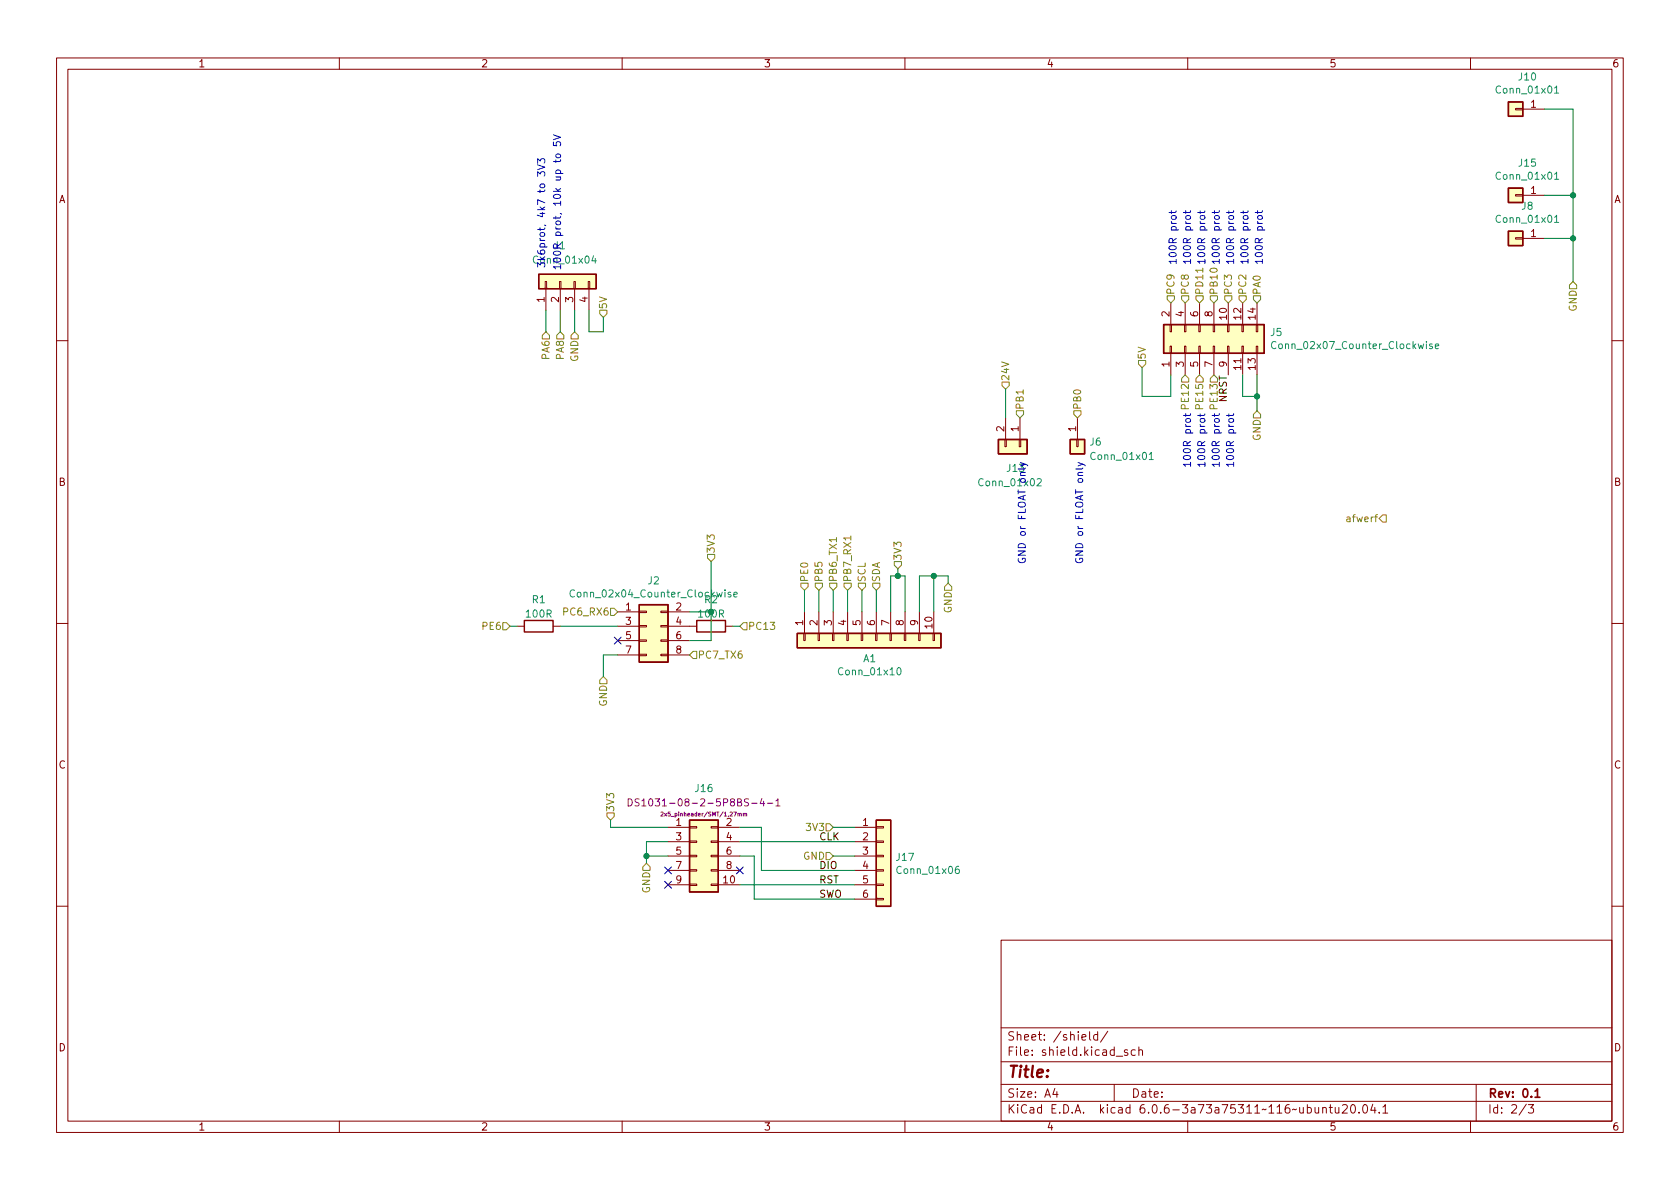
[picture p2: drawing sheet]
<svg xmlns="http://www.w3.org/2000/svg" width="297mm" height="210mm" viewBox="0 0 297 210" stroke-linecap="round" stroke-linejoin="round" font-family="sans-serif">
<g fill="none" stroke="#840000" stroke-width=".18">
<path d="M10 10.2h277v190.1h-277zM12 12.2h273v186.1h-273zM60 10.2v2M110 10.2v2M160 10.2v2M210 10.2v2M260 10.2v2M268 19.2h1.2v.2h-1.2zM269.2 19.3h3.8M268 34.4h1.2v.3h-1.2zM269.2 34.5h3.8M96.4 49.8h.2v1.2h-.2z"/>
<path d="M96.5 51v3.9M98.9 49.8h.3v1.2h-.3zM99.1 51v3.9M101.5 49.8h.2v1.2h-.2zM101.6 51v3.9M104 49.8h.3v1.2h-.3zM104.1 51v3.9M206.9 57.4h.2v1.3h-.2zM207 53.6v3.8M209.4 57.4h.3v1.3h-.3zM209.5 53.6v3.8M212 57.4h.2v1.3h-.2z"/>
<path d="M212.1 53.6v3.8M214.5 57.4h.3v1.3h-.3zM214.6 53.6v3.8M217 57.4h.3v1.3h-.3zM217.2 53.6v3.8M219.6 57.4h.2v1.3h-.2zM219.7 53.6v3.8M222.1 57.4h.3v1.3h-.3zM222.2 53.6v3.8M268 42h1.2v.3h-1.2zM269.2 42.2h3.8M10 60.2h2"/>
<path d="M177.7 77.7h.2v1.3h-.2zM177.8 73.9v3.8M180.2 77.7h.3v1.3h-.3zM180.3 73.9v3.8M190.4 77.7h.2v1.3h-.2zM190.5 73.9v3.8M206.9 61.2h.2v1.3h-.2zM207 62.5v3.8M209.4 61.2h.3v1.3h-.3zM209.5 62.5v3.8M212 61.2h.2v1.3h-.2zM212.1 62.5v3.8"/>
<path d="M214.5 61.2h.3v1.3h-.3zM214.6 62.5v3.8M217 61.2h.3v1.3h-.3zM217.2 62.5v3.8M219.6 61.2h.2v1.3h-.2zM219.7 62.5v3.8M222.1 61.2h.3v1.3h-.3zM222.2 62.5v3.8M285 60.2h2M10 110.2h2M91.4 110.7h1.3M97.8 110.7h1.3"/>
<path d="M109.2 110.7h3.8M109.2 108.2h3.8M109.2 113.3h3.8M109.2 115.8h3.8M113 115.7h1.3v.2h-1.3zM113 113.2h1.3v.2h-1.3zM113 110.6h1.3v.3h-1.3zM113 108.1h1.3v.2h-1.3zM116.8 115.7h1.3v.2h-1.3zM116.8 113.2h1.3v.2h-1.3zM116.8 110.6h1.3v.3h-1.3zM116.8 108.1h1.3v.2h-1.3z"/>
<path d="M118.1 110.7h5.1M118.1 108.2h3.8M118.1 113.3h3.8M118.1 115.8h3.8M128.3 110.7h1.2M142.1 112h.3v1.3h-.3zM142.2 108.2v3.8M144.7 112h.2v1.3h-.2zM144.8 108.2v3.8M147.2 112h.2v1.3h-.2zM147.3 108.2v3.8M149.7 112h.3v1.3h-.3z"/>
<path d="M149.9 108.2v3.8M152.3 112h.2v1.3h-.2zM152.4 108.2v3.8M154.8 112h.3v1.3h-.3zM154.9 108.2v3.8M157.4 112h.2v1.3h-.2zM157.5 108.2v3.8M159.9 112h.2v1.3h-.2zM160 108.2v3.8M162.4 112h.3v1.3h-.3zM162.6 108.2v3.8M165 112h.2v1.3h-.2z"/>
<path d="M165.1 108.2v3.8M285 110.2h2M118.1 146.3h3.8M118.1 156.5h3.8M118.1 148.8h3.8M118.1 151.4h3.8M118.1 153.9h3.8M121.9 156.3h1.3v.3h-1.3zM121.9 153.8h1.3v.2h-1.3zM121.9 151.3h1.3v.2h-1.3zM121.9 148.7h1.3v.3h-1.3zM121.9 146.2h1.3v.2h-1.3z"/>
<path d="M125.7 156.3h1.3v.3h-1.3zM125.7 153.8h1.3v.2h-1.3zM125.7 151.3h1.3v.2h-1.3zM125.7 148.7h1.3v.3h-1.3zM125.7 146.2h1.3v.2h-1.3zM127 146.3h3.8M127 156.5h3.8M127 148.8h3.8M127 151.4h3.8M127 153.9h3.8M151.1 146.3h3.8M151.1 156.5h3.8"/>
<path d="M151.1 148.8h3.8M151.1 151.4h3.8M151.1 153.9h3.8M151.1 159h3.8M154.9 158.9h1.3v.2h-1.3zM154.9 156.3h1.3v.3h-1.3zM154.9 153.8h1.3v.2h-1.3zM154.9 151.3h1.3v.2h-1.3zM154.9 148.7h1.3v.3h-1.3zM154.9 146.2h1.3v.2h-1.3zM10 160.2h2M177 166.3h108v32h-108z"/>
<path d="M285 160.2h2M60 198.3v2M110 198.3v2M160 198.3v2M177 194.8h108M177 191.8h108M177 187.8h108M177 181.8h108M186.5 192.5l-.4 1h1M186.9 193v1M192.6 182.4v1.3l.3 .2M194.1 183l-.5-.1-.2 .3v.4l.1 .3h.6"/>
<path d="M194.1 182.4v1.5M195.9 182.4l-1.3 1.9M197 191.8v3M197.4 186.8h1.1M199.4 185.7l-.4-.1-.2 .2 .1 .3 .5 .1v.4h-.6M200.7 185.7l-.4-.1-.3 .3v.4l.1 .3h.6M201.4 185.8l.2-.2 .3 .1 .1 .9M201.4 185.1v1.5M210 198.3v2M233.9 196l.2-.2 .3 .1 .1 .9M233.9 195.8v1M235 195.8h.6"/>
<path d="M235.2 195.3v1.3l.4 .2M236.1 195.8v1h.4l.2-.1M236.7 195.8v1M237.4 195.5l.5-.2 .2 .2 .1 .3-.9 1h.9M239 195.4l.1-.1a.81 .81 0 0 1 .6 .7 .81 .81 0 0 1-.3 .8h-.1a.81 .81 0 0 1-.6-.6 .81 .81 0 0 1 .3-.8zM240.3 196.7v.1M241.1 195.5l.2-.2a.81 .81 0 0 1 .6 .7 .81 .81 0 0 1-.3 .8h-.2a.81 .81 0 0 1-.3-1.3zM242.7 195.3l-.3 1h.9M243.1 195.8v1M243.9 196.7v.1M244.5 195.8l.4-.5v1.5M244.5 196.8h.9"/>
<path d="M260 198.3v2M261 191.8v6.5M269.9 195.3l-1.3 1.9M270.2 195.3h1l-.6 .6 .5 .1v.7l-.2 .1h-.5l-.2-.1"/>
</g>
<path d="M271.4 193l.4-.5v1.5M271.4 194h.9" fill="none" stroke="#840000" stroke-width=".3"/>
<g fill="#ffffc2" stroke="#ffffc2" stroke-width=".18">
<path d="M205.7 57.4h17.8v5.1h-17.8z"/>
<path d="M176.5 77.7h5.1v2.6h-5.1z"/>
<path d="M189.2 77.7h2.6v2.6h-2.6z"/>
<path d="M266.7 18h2.5v2.6h-2.5z"/>
<path d="M266.7 33.3h2.5v2.5h-2.5z"/>
<path d="M266.7 40.9h2.5v2.5h-2.5z"/>
<path d="M95.2 48.5h10.2v2.5h-10.2z"/>
<path d="M121.9 145h5.1v12.7h-5.1z"/>
<path d="M141 112h25.4v2.5h-25.4z"/>
<path d="M113 106.9h5.1v10.2h-5.1z"/>
<path d="M154.9 145h2.6v15.3h-2.6z"/>
</g>
<g fill="none" stroke="#840000" stroke-width=".25">
<path d="M266.7 18h2.5v2.6h-2.5zM266.7 33.3h2.5v2.5h-2.5zM95.2 48.5h10.2v2.5h-10.2zM205.7 57.4h17.8v5.1h-17.8zM266.7 40.9h2.5v2.5h-2.5zM176.5 77.7h5.1v2.6h-5.1zM189.2 77.7h2.6v2.6h-2.6zM92.7 109.7h5.1v2.1h-5.1zM113 106.9h5.1v10.2h-5.1zM123.2 109.7h5.1v2.1h-5.1zM141 112h25.4v2.5h-25.4zM121.9 145h5.1v12.7h-5.1z"/>
<path d="M154.9 145h2.6v15.3h-2.6z"/>
</g>
<g fill="none" stroke="#008484" stroke-width=".18">
<path d="M274.9 15.6l.3-.4v1.3M274.9 16.5h.7M274.9 30.8l.3-.4v1.3M274.9 38.4l.3-.3v1.2M274.9 31.7h.7M274.9 39.3h.7M104.9 45.2l-.3 .9h.8M105.2 45.7v.8M225.6 60.5a.6 .6 0 0 0-.8 .4 .6 .6 0 0 0 .6 .8l.2-.2M253.2 60.9l-.3-.1-.2 .2 .1 .2 .4 .1v.3h-.5M253.8 61.2l.6-.1-.1-.2-.3-.1-.2 .2v.6h.5M183.4 84.8l.5-.2 .2 .4-.8 .9h.8"/>
<path d="M203.2 80.4l.4-.4v1.3M203.2 81.3h.7M101.6 104.4a.6 .6 0 0 0-.9 .4 .6 .6 0 0 0 .6 .8l.3-.1M129.2 104.8l-.3-.1-.2 .2 .1 .2 .4 .1v.3h-.5M129.8 105.1l.6-.1-.1-.2-.4-.1-.1 .2v.6h.5M158.7 118.2l.2-.1a.68 .68 0 0 1 .4 .6 .68 .68 0 0 1-.4 .6l-.2-.1-.1-.3zM169.5 153.2l-.4 .1a.86 .86 0 0 0 0 1.2l.5-.2v-.4l-.2-.2h-.3l-.2 .2"/>
</g>
<g fill="none" stroke="#840084" stroke-width=".18">
<path d="M111.1 141.3a.64 .64 0 0 1 .7 .6 .64 .64 0 0 1-.7 .6zM113 141.3h-.5l-.2 .1v.3l.6 .3 .1 .3-.2 .2h-.5M113.5 141.6l.3-.3v1.2M113.5 142.5h.7M116.9 143.7l.2-.1 .2 .2-.5 .5h.5M117.5 143.8l.4 .5M117.9 143.8l-.4 .5M130.8 143.9h.2l.1 .4M131.4 143.9h.3v.4M131.4 143.8v.5M131.7 143.9h.3v.4M134.7 141.2l-.3 .9h.8"/>
<path d="M135 141.7v.8M135.7 142h.9M137.2 141.6l.4-.3v1.2M137.2 142.5h.7"/>
</g>
<g fill="none" stroke="#848400" stroke-width=".18">
<path d="M95.9 59.3l.6-.6 .7 .6v.6h-1.3zM99.1 58.7l.6 .6v.6h-1.3v-.6zM101.6 58.7l.6 .6v.6h-1.2v-.6zM106 54.9h1.3v.6l-.6 .6-.7-.6zM206.4 52.3h1.2v.7l-.6 .6-.6-.6zM208.9 52.3h1.3v.7l-.7 .6-.6-.6zM211.5 52.3h1.2v.7l-.6 .6-.6-.6zM212.7 47.4v.7M214 52.3h1.3v.7l-.7 .6-.6-.6zM216.5 52.3h1.3v.7l-.6 .6-.7-.6zM219.1 52.3h1.2v.7l-.6 .6-.6-.6zM221.6 52.3h1.3v.7l-.7 .6-.6-.6z"/>
<path d="M278.1 49.8l.7 .6v.6h-1.3v-.6zM177.2 67.6h1.2v.6l-.6 .6-.6-.6zM179.7 72.6h1.3v.7l-.7 .6-.6-.6zM189.9 72.6h1.2v.7l-.6 .6-.6-.6zM201.3 63.7h1.3v.7l-.7 .6-.6-.6zM209.5 66.3l.7 .6v.7h-1.3v-.7zM212.1 66.3l.6 .6v.7h-1.2v-.7zM214.6 66.3l.7 .6v.7h-1.3v-.7zM222.2 72.6l.7 .7v.6h-1.3v-.6zM125.1 98h1.3v.7l-.7 .6-.6-.6zM147.9 95.1v.7M150.4 94.8v.7"/>
<path d="M158.1 99.3h1.3v.6l-.7 .7-.6-.7zM244.5 91.1h.6v1.2h-.6l-.7-.6zM88.9 110.1h.6l.7 .6-.7 .7h-.6zM106.7 119.6l.6 .7v.6h-1.3v-.6zM107.9 107.6h.7l.6 .6-.6 .6h-.7zM122.6 115.2h.6v1.3h-.6l-.7-.7zM131.4 110.1h.7v1.3h-.7l-.6-.7zM141.6 103.1h1.3v.7l-.7 .6-.6-.6zM144.1 103.1h1.3v.7l-.6 .6-.7-.6zM146.7 103.1h1.3v.7l-.7 .6-.6-.6zM149.2 103.1h1.3v.7l-.6 .6-.7-.6zM151.8 103.1h1.2v.7l-.6 .6-.6-.6z"/>
<path d="M154.3 103.1h1.3v.7l-.7 .6-.6-.6zM167.6 103.1l.7 .7v.6h-1.3v-.6zM107.3 143.8h1.3v.6l-.7 .6-.6-.6zM113.7 153.3l.6-.7 .6 .7v.6h-1.2zM146 145.7h.7l.6 .6-.6 .6h-.7zM146 150.7h.7l.6 .7-.6 .6h-.7z"/>
</g>
<g fill="none" stroke="#0000c2" stroke-width=".18">
<path d="M95.1 31.1v-.7l.4 .4 .2-.4h.5l.1 .2-.1 .5M95.1 29.2l1.2 .4-1.2 .4M95.1 28.9v-.8l.4 .4 .2-.4h.5l.1 .2-.1 .6M97.9 25.1v.6l.6 .1-.2-.2 .1-.4 .2-.1h.4l.1 .2-.1 .5M97.9 23.8l1.2 .5-1.2 .4M98.3 28.3v.4M98.3 27.4l.6-.2 .2 .2v.3l-.2 .2h-.4l-.2-.2zM99.1 28.3l-.2 .3h-1M208 46.2h-1.3l.4 .4M208 45.9v.7M210.5 46.2h-1.3l.4 .4M210.5 45.9v.7"/>
<path d="M213 46.2h-1.2l.3 .4M213 45.9v.7M215.6 46.2h-1.3l.4 .4M215.6 45.9v.7M218.1 46.2h-1.3l.4 .4M218.1 45.9v.7M220.7 46.2h-1.3l.4 .4M220.7 45.9v.7M223.2 46.2h-1.3l.4 .4M223.2 45.9v.7M209.7 73.2v.5M209.7 74.1l.6-.1 .1 .1 .1 .3-.2 .3h-.4l-.2-.3z"/>
<path d="M210.5 73.2l-.2 .3h-1.1M212.2 73.2v.5M212.3 74.1l.5-.1 .2 .1v.3l-.2 .3h-.4l-.2-.3zM213 73.2l-.1 .3h-1.1M214.7 73.2v.5M214.8 74.1l.5-.1 .2 .1 .1 .3-.3 .3h-.3l-.3-.3zM215.6 73.2l-.2 .3h-1.1M217.3 73.2v.5M217.3 74.1l.6-.1 .2 .1v.3l-.2 .3h-.4l-.2-.3zM218.1 73.2l-.2 .3h-1.1M180.1 98.8a.59 .59 0 0 0 .6 .7 .59 .59 0 0 0 .5-.7l-.5-.1v.3M190.2 98.8a.59 .59 0 0 0 .6 .7 .59 .59 0 0 0 .6-.7l-.5-.1v.3"/>
</g>
<g fill="none" stroke="#008400" stroke-width=".18">
<path d="M273 19.3h5.1v30.5M273 34.5h5.1M96.5 54.9v3.8M99.1 54.9v3.8M101.6 54.9v3.8M104.1 54.9v3.8h2.6v-2.6M273 42.2h5.1M177.8 68.8v5.1M201.9 65v5.1h5.1v-3.8M219.7 66.3v3.8h2.5M222.2 66.3v6.3M125.7 99.3v14h-3.8"/>
<path d="M90.2 110.7h1.2M99.1 110.7h10.1M109.2 115.8h-2.5v3.8M121.9 108.2h3.8M129.5 110.7h1.3M142.2 104.4v3.8M144.8 104.4v3.8M147.3 104.4v3.8M149.9 104.4v3.8M152.4 104.4v3.8M154.9 104.4v3.8M157.5 108.2v-6.4h2.5v6.4"/>
<path d="M158.7 100.6v1.2M165.1 101.8v6.4M167.6 103.1v-1.3h-5v6.4M107.9 145v1.3h10.2M114.3 151.4h3.8M118.1 148.8h-3.8v3.8M130.8 151.4h2.5v7.6h17.8M130.8 146.3h3.8v7.6h16.5M130.8 148.8h20.3M130.8 156.5h20.3M147.3 146.3h3.8M147.3 151.4h3.8"/>
</g>
<path d="M108.6 112.7l1.2 1.2M109.8 112.7l-1.2 1.2M117.5 155.8l1.2 1.3M117.5 153.3l1.2 1.2M118.7 155.8l-1.2 1.3M118.7 153.3l-1.2 1.2M130.2 153.3l1.2 1.2M131.4 153.3l-1.2 1.2" fill="none" stroke="#000084" stroke-width=".18"/>
<g fill="#008400" stroke="#008400" stroke-width=".18">
<circle cx="165.1" cy="101.8" r=".46"/>
<circle cx="158.7" cy="101.8" r=".46"/>
<circle cx="278.1" cy="42.2" r=".46"/>
<circle cx="278.1" cy="34.5" r=".46"/>
<circle cx="114.3" cy="151.4" r=".46"/>
<circle cx="222.2" cy="70.1" r=".46"/>
</g>
<text font-size="2.8" fill="#840000" x="178" y="190.6">Title:</text>
<g font-size="2.1" fill="#840000">
<text x="178" y="184">Sheet: /shield/</text>
<text x="178" y="186.7">File: shield.kicad_sch</text>
<text x="178" y="196.9">KiCad E.D.A. kicad 6.0.6-3a73a75311~116~ubuntu20.04.1</text>
<text x="178" y="194.1">Size: A4</text>
<text x="200" y="194.1">Date:</text>
<text x="263" y="194.1">Rev: 0.1</text>
<text x="263" y="196.9">Id: 2/3</text>
</g>
<g font-size="1.8" fill="#840000">
<text x="35" y="11.9">1</text>
<text x="85" y="11.9">2</text>
<text x="135" y="11.9">3</text>
<text x="185" y="11.9">4</text>
<text x="235" y="11.9">5</text>
<text x="285" y="11.9">6</text>
<text x="270.7" y="19">1</text>
<text x="10.3" y="35.9">A</text>
<text x="270.7" y="34.3">1</text>
<text x="285.3" y="35.9">A</text>
<text x="270.7" y="41.9">1</text>
<text x="96.3" y="53.4" transform="rotate(-90 96.3 53.4)">1</text>
<text x="98.8" y="53.4" transform="rotate(-90 98.8 53.4)">2</text>
<text x="101.3" y="53.4" transform="rotate(-90 101.3 53.4)">3</text>
<text x="103.9" y="53.4" transform="rotate(-90 103.9 53.4)">4</text>
<text x="206.8" y="56" transform="rotate(-90 206.8 56)">2</text>
<text x="209.3" y="56" transform="rotate(-90 209.3 56)">4</text>
<text x="211.8" y="56" transform="rotate(-90 211.8 56)">6</text>
<text x="214.4" y="56" transform="rotate(-90 214.4 56)">8</text>
<text x="216.9" y="56.5" transform="rotate(-90 216.9 56.5)">10</text>
<text x="219.5" y="56.5" transform="rotate(-90 219.5 56.5)">12</text>
<text x="222" y="56.5" transform="rotate(-90 222 56.5)">14</text>
<text x="206.8" y="64.9" transform="rotate(-90 206.8 64.9)">1</text>
<text x="209.3" y="64.9" transform="rotate(-90 209.3 64.9)">3</text>
<text x="211.8" y="64.9" transform="rotate(-90 211.8 64.9)">5</text>
<text x="214.4" y="64.9" transform="rotate(-90 214.4 64.9)">7</text>
<text x="216.9" y="64.9" transform="rotate(-90 216.9 64.9)">9</text>
<text x="219.5" y="65.4" transform="rotate(-90 219.5 65.4)">11</text>
<text x="222" y="65.4" transform="rotate(-90 222 65.4)">13</text>
<text x="177.5" y="76.3" transform="rotate(-90 177.5 76.3)">2</text>
<text x="180.1" y="76.3" transform="rotate(-90 180.1 76.3)">1</text>
<text x="190.2" y="76.3" transform="rotate(-90 190.2 76.3)">1</text>
<text x="10.3" y="85.9">B</text>
<text x="285.3" y="85.9">B</text>
<text x="110.6" y="107.9">1</text>
<text x="119.5" y="107.9">2</text>
<text x="110.6" y="110.5">3</text>
<text x="110.6" y="113">5</text>
<text x="119.5" y="110.5">4</text>
<text x="119.5" y="113">6</text>
<text x="142" y="110.6" transform="rotate(-90 142 110.6)">1</text>
<text x="144.5" y="110.6" transform="rotate(-90 144.5 110.6)">2</text>
<text x="147.1" y="110.6" transform="rotate(-90 147.1 110.6)">3</text>
<text x="149.6" y="110.6" transform="rotate(-90 149.6 110.6)">4</text>
<text x="152.1" y="110.6" transform="rotate(-90 152.1 110.6)">5</text>
<text x="154.7" y="110.6" transform="rotate(-90 154.7 110.6)">6</text>
<text x="157.2" y="110.6" transform="rotate(-90 157.2 110.6)">7</text>
<text x="159.8" y="110.6" transform="rotate(-90 159.8 110.6)">8</text>
<text x="162.3" y="110.6" transform="rotate(-90 162.3 110.6)">9</text>
<text x="164.8" y="111.1" transform="rotate(-90 164.8 111.1)">10</text>
<text x="110.6" y="115.6">7</text>
<text x="119.5" y="115.6">8</text>
<text x="10.3" y="135.9">C</text>
<text x="285.3" y="135.9">C</text>
<text x="119.5" y="146">1</text>
<text x="119.5" y="148.6">3</text>
<text x="128.4" y="148.6">4</text>
<text x="152.5" y="146">1</text>
<text x="152.5" y="148.6">2</text>
<text x="119.5" y="151.1">5</text>
<text x="119.5" y="153.7">7</text>
<text x="128.4" y="151.1">6</text>
<text x="128.4" y="153.7">8</text>
<text x="152.5" y="151.1">3</text>
<text x="152.5" y="153.7">4</text>
<text x="119.5" y="156.2">9</text>
<text x="127.9" y="156.2">10</text>
<text x="152.5" y="156.2">5</text>
<text x="152.5" y="158.7">6</text>
<text x="10.3" y="185.9">D</text>
<text x="285.3" y="185.9">D</text>
<text x="35" y="199.9">1</text>
<text x="85" y="199.9">2</text>
<text x="135" y="199.9">3</text>
<text x="185" y="199.9">4</text>
<text x="235" y="199.9">5</text>
<text x="285" y="199.9">6</text>
</g>
<g font-size="1.8" fill="#008484">
<text x="264.8" y="16.5">Conn_01x01</text>
<text x="268.6" y="14.2">J10</text>
<text x="268.6" y="29.5">J15</text>
<text x="264.8" y="31.8">Conn_01x01</text>
<text x="264.8" y="39.4">Conn_01x01</text>
<text x="269.1" y="37.1">J8</text>
<text x="224.7" y="59.4">J5</text>
<text x="225.7" y="61.7">Conn_02x07_Counter_Clockwise</text>
<text x="192.7" y="78.8">J6</text>
<text x="193.2" y="81.3">Conn_01x01</text>
<text x="94.1" y="106.7">R1</text>
<text x="101.7" y="105.6">Conn_02x04_Counter_Clockwise</text>
<text x="114.6" y="103.3">J2</text>
<text x="124.6" y="106.7">R2</text>
<text x="93.1" y="109.2">100R</text>
<text x="148.6" y="119.4">Conn_01x10</text>
<text x="152.6" y="117.1">A1</text>
<text x="123" y="140">J16</text>
<text x="158.5" y="152.2">J17</text>
<text x="158.9" y="154.5">Conn_01x06</text>
</g>
<g font-size="1.8" fill="#0000c2">
<text x="94.6" y="46.6">Conn_01x04</text>
<text x="96.4" y="47.5" transform="rotate(-90 96.4 47.5)">3k6prot, 4k7 to 3V3</text>
<text x="98" y="44.1">J1</text>
<text x="99.2" y="47.9" transform="rotate(-90 99.2 47.9)">100R prot, 10k up to 5V</text>
<text x="208" y="45.2" transform="rotate(-90 208 45.2)">100R prot</text>
<text x="210.6" y="45.2" transform="rotate(-90 210.6 45.2)">100R prot</text>
<text x="213.1" y="45.2" transform="rotate(-90 213.1 45.2)">100R prot</text>
<text x="215.6" y="45.2" transform="rotate(-90 215.6 45.2)">100R prot</text>
<text x="218.2" y="45.2" transform="rotate(-90 218.2 45.2)">100R prot</text>
<text x="220.7" y="45.2" transform="rotate(-90 220.7 45.2)">100R prot</text>
<text x="223.3" y="45.2" transform="rotate(-90 223.3 45.2)">100R prot</text>
<text x="178.1" y="83.4">J13</text>
<text x="210.6" y="82.8" transform="rotate(-90 210.6 82.8)">100R prot</text>
<text x="213.1" y="82.8" transform="rotate(-90 213.1 82.8)">100R prot</text>
<text x="215.6" y="82.8" transform="rotate(-90 215.6 82.8)">100R prot</text>
<text x="218.2" y="82.8" transform="rotate(-90 218.2 82.8)">100R prot</text>
<text x="173.4" y="86">Conn_01x02</text>
<text x="181.3" y="98.2" transform="rotate(-90 181.3 98.2)">GND or FLOAT only</text>
<text x="191.5" y="98.2" transform="rotate(-90 191.5 98.2)">GND or FLOAT only</text>
</g>
<g font-size="1.8" fill="#848400">
<text x="207.6" y="52.2" transform="rotate(-90 207.6 52.2)">PC9</text>
<text x="210.2" y="52.2" transform="rotate(-90 210.2 52.2)">PC8</text>
<text x="212.7" y="52.2" transform="rotate(-90 212.7 52.2)">PD11</text>
<text x="215.3" y="52.2" transform="rotate(-90 215.3 52.2)">PB10</text>
<text x="217.8" y="52.2" transform="rotate(-90 217.8 52.2)">PC3</text>
<text x="220.3" y="52.2" transform="rotate(-90 220.3 52.2)">PC2</text>
<text x="222.9" y="52.2" transform="rotate(-90 222.9 52.2)">PA0</text>
<text x="107.3" y="54.8" transform="rotate(-90 107.3 54.8)">5V</text>
<text x="278.8" y="55.1" transform="rotate(-90 278.8 55.1)">GND</text>
<text x="97.2" y="63.5" transform="rotate(-90 97.2 63.5)">PA6</text>
<text x="99.7" y="63.5" transform="rotate(-90 99.7 63.5)">PA8</text>
<text x="102.2" y="64" transform="rotate(-90 102.2 64)">GND</text>
<text x="202.6" y="63.6" transform="rotate(-90 202.6 63.6)">5V</text>
<text x="178.4" y="67.5" transform="rotate(-90 178.4 67.5)">24V</text>
<text x="210.2" y="72" transform="rotate(-90 210.2 72)">PE12</text>
<text x="212.7" y="72" transform="rotate(-90 212.7 72)">PE15</text>
<text x="215.3" y="72" transform="rotate(-90 215.3 72)">PE13</text>
<text x="181" y="72.5" transform="rotate(-90 181 72.5)">PB1</text>
<text x="191.1" y="72.5" transform="rotate(-90 191.1 72.5)">PB0</text>
<text x="222.9" y="77.9" transform="rotate(-90 222.9 77.9)">GND</text>
<text x="238.5" y="92.3">afwerf</text>
<text x="126.4" y="97.9" transform="rotate(-90 126.4 97.9)">3V3</text>
<text x="159.4" y="99.2" transform="rotate(-90 159.4 99.2)">3V3</text>
<text x="142.9" y="103" transform="rotate(-90 142.9 103)">PE0</text>
<text x="145.4" y="103" transform="rotate(-90 145.4 103)">PB5</text>
<text x="148" y="103" transform="rotate(-90 148 103)">PB6_TX1</text>
<text x="150.5" y="103" transform="rotate(-90 150.5 103)">PB7_RX1</text>
<text x="153" y="103" transform="rotate(-90 153 103)">SCL</text>
<text x="155.6" y="103" transform="rotate(-90 155.6 103)">SDA</text>
<text x="85.5" y="111.4">PE6</text>
<text x="100" y="108.8">PC6_RX6</text>
<text x="132.2" y="111.4">PC13</text>
<text x="168.3" y="108.4" transform="rotate(-90 168.3 108.4)">GND</text>
<text x="123.3" y="116.5">PC7_TX6</text>
<text x="107.3" y="124.9" transform="rotate(-90 107.3 124.9)">GND</text>
<text x="108.6" y="143.7" transform="rotate(-90 108.6 143.7)">3V3</text>
<text x="142.8" y="146.9">3V3</text>
<text x="142" y="152">GND</text>
<text x="114.9" y="158" transform="rotate(-90 114.9 158)">GND</text>
</g>
<g font-size="1.8">
<text x="216.9" y="71.1" transform="rotate(-90 216.9 71.1)">NRST</text>
<text x="144.8" y="148.6">CLK</text>
<text x="144.8" y="153.7">DIO</text>
<text x="144.8" y="156.2">RST</text>
<text x="144.8" y="158.7">SWO</text>
</g>
<text font-size="1.8" fill="#008400" x="123.6" y="109.2">100R</text>
<g font-size="1.8" fill="#840084">
<text x="114.5" y="142.6">DS1031-08-2-5P8BS-4-1</text>
<text x="128.4" y="146">2</text>
</g>
<text font-size="1" fill="#840084" x="117.8" y="144.3">2x5_pinheader/SMT/1,27mm</text>
</svg>
